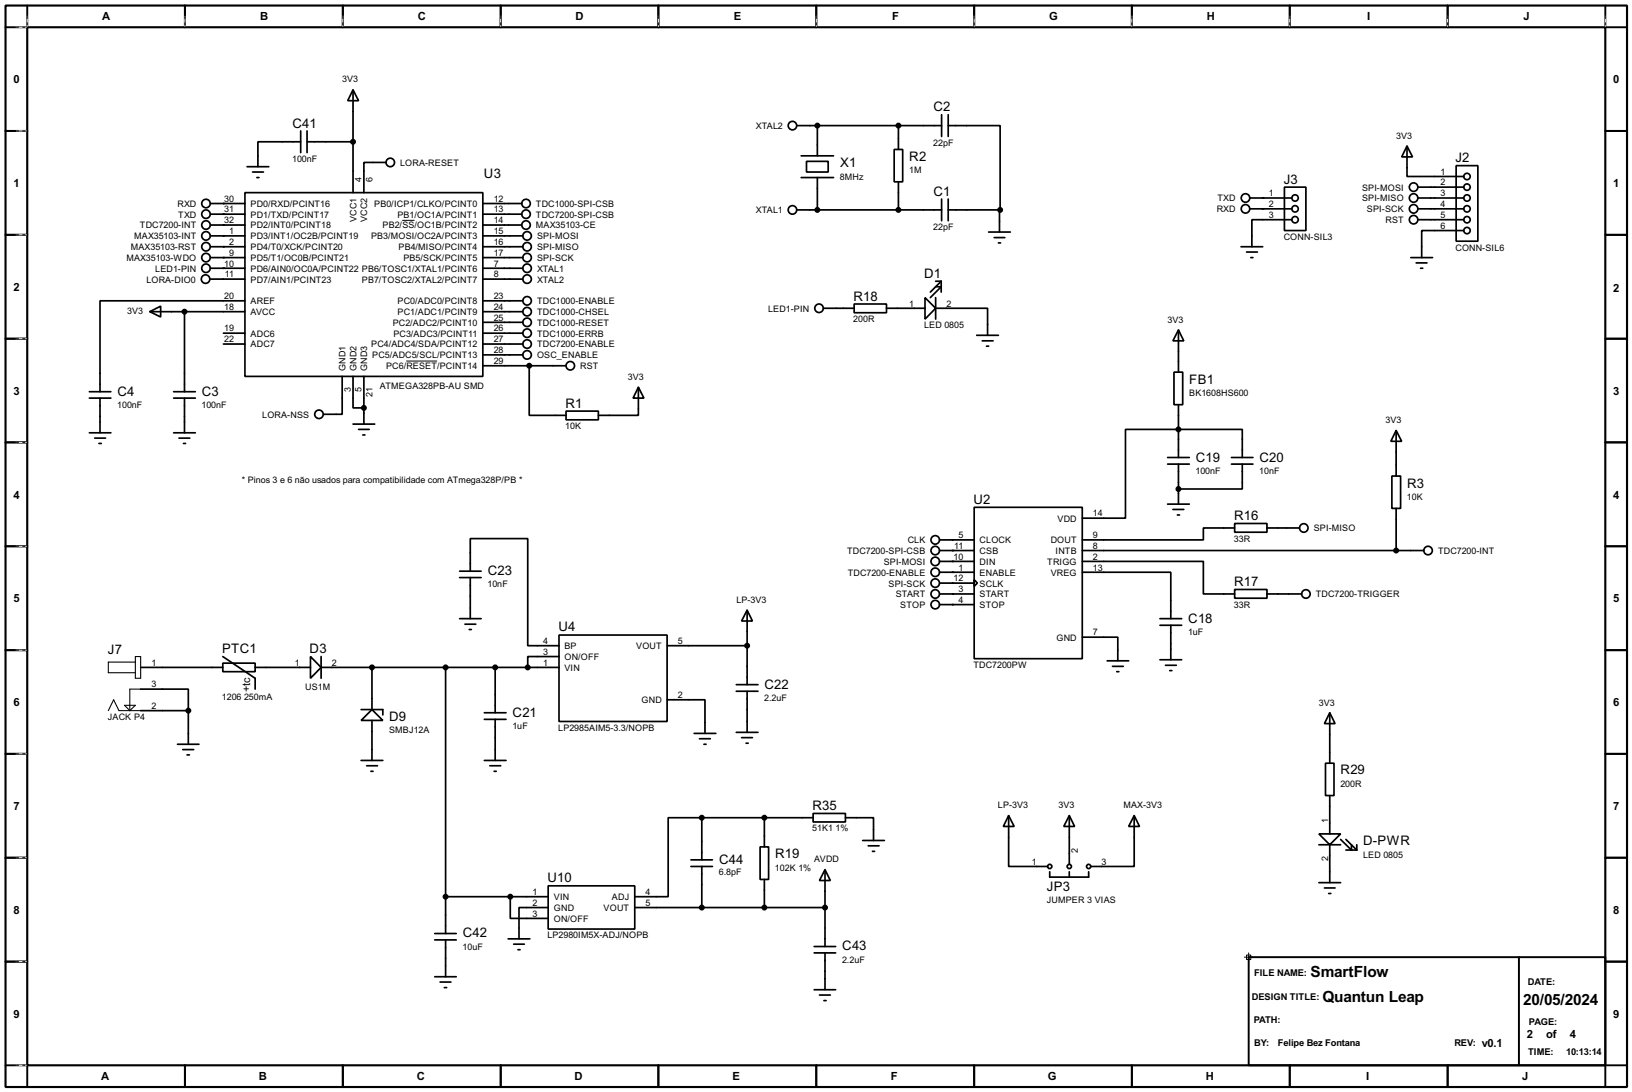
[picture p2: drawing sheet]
<svg xmlns="http://www.w3.org/2000/svg" width="383mm" height="256mm" viewBox="0 0 383 256" stroke-linecap="round" stroke-linejoin="round" font-family="sans-serif">
<path d="M1.3 1.3h381v254h-381zM6.4 6.4h370.8v243.8h-370.8z" fill="none" stroke="#000" stroke-width=".5"/>
<g fill="none" stroke="#000" stroke-width=".45">
<path d="M6.4 1.3v5.1h-5.1M43.5 1.3v5.1M80.6 1.3v5.1M117.7 1.3v5.1M154.7 1.3v5.1M191.8 1.3v5.1M228.9 1.3v5.1M266 1.3v5.1M303.1 1.3v5.1M340.2 1.3v5.1M377.2 1.3v5.1h5.1M1.3 30.8h5.1"/>
<path d="M377.2 30.8h5.1M1.3 55.2h5.1M377.2 55.2h5.1M1.3 79.6h5.1M377.2 79.6h5.1M1.3 103.9h5.1M377.2 103.9h5.1M1.3 128.3h5.1M377.2 128.3h5.1M1.3 152.7h5.1M377.2 152.7h5.1M1.3 177.1h5.1"/>
<path d="M377.2 177.1h5.1M1.3 201.5h5.1M377.2 201.5h5.1M1.3 225.9h5.1M293.4 224.8h83.8v25.4h-83.8zM356.9 224.8v25.4M377.2 225.9h5.1M1.3 250.2h5.1v5.1M43.5 250.2v5.1M80.6 250.2v5.1M117.7 250.2v5.1M154.7 250.2v5.1"/>
<path d="M191.8 250.2v5.1M228.9 250.2v5.1M266 250.2v5.1M303.1 250.2v5.1M340.2 250.2v5.1M382.3 250.2h-5.1v5.1"/>
</g>
<g fill="none" stroke="#fff" stroke-width=".23">
<path d="M3.9 6.4h2.3M6.4 3.9v2.3M43.5 3.9v2.3M80.6 3.9v2.3M117.7 3.9v2.3M154.7 3.9v2.3M191.8 3.9v2.3M228.9 3.9v2.3M266 3.9v2.3M303.1 3.9v2.3M340.2 3.9v2.3M377.2 3.9v2.3"/>
<path d="M3.9 30.8h2.3M3.9 55.2h2.3M3.9 79.6h2.3M3.9 103.9h2.3M3.9 128.3h2.3M3.9 152.7h2.3M3.9 177.1h2.3M3.9 201.5h2.3M3.9 225.9h2.3M3.9 250.2h2.3"/>
</g>
<g fill="none" stroke="#000" stroke-width=".23" stroke-dasharray=".5 1">
<path d="M3.9 6.4h2.3M6.4 3.9v2.3M43.5 3.9v2.3M80.6 3.9v2.3M117.7 3.9v2.3M154.7 3.9v2.3M191.8 3.9v2.3M228.9 3.9v2.3M266 3.9v2.3M303.1 3.9v2.3M340.2 3.9v2.3M377.2 3.9v2.3"/>
<path d="M3.9 30.8h2.3M3.9 55.2h2.3M3.9 79.6h2.3M3.9 103.9h2.3M3.9 128.3h2.3M3.9 152.7h2.3M3.9 177.1h2.3M3.9 201.5h2.3M3.9 225.9h2.3M3.9 250.2h2.3"/>
</g>
<path d="M94.5 51.8h2.9M95.5 84.8h7.2M292.4 224.8h2M292.9 224.3h1v1.1h-1zM293.4 223.8v2.1" fill="none" stroke="#000" stroke-width=".23"/>
<g fill="none" stroke="#000" stroke-width=".4">
<path d="M58.1 39.2h5.1M70.7 33.3h-10.1v5.9M70.7 30.8v5.1M72.2 33.3h10.8M72.2 30.8v5.1M83 21.1l1.3 2.6h-2.6zM83 21.1v24.2M90.7 38.2h-5.2v7.1M187.3 29.5h34M188.3 36.6h7.6M189.5 37.9h5.1v2.5h-5.1zM192.1 29.5v7.1"/>
<path d="M210.1 35.1h2v7.6h-2zM211.1 29.5v5.6M221.3 27v5.1M222.8 29.5h12.2v19.8M222.8 27v5.1M330.6 34.3l1.3 2.6h-2.5zM330.6 34.3v7.2h13.4M342.2 38.9h5.1v17.8h-5.1zM49.5 47.8h8.1M49.5 50.3h8.1M49.5 55.4h8.1M49.5 52.9h8.1"/>
<path d="M49.5 58h8.1M57.6 45.3h55.9v43.1h-55.9zM59.4 40.4h2.5M60.4 41.7h.5M113.5 47.8h9.1M113.5 50.3h9.1M113.5 55.4h9.4M113.5 52.9h9.1M113.5 58h9.4M187.3 49.3h34M188.3 41.7h7.6M192.1 41.7v7.6"/>
<path d="M211.1 42.7v6.6M221.3 46.8v5.1M222.8 49.3h12.2M222.8 46.8v5.1M232.3 54.5h5.1M233.6 55.8h2.5M234.6 57.1h.5M235 49.3l-.1 .2v5M291.6 58h5.1M292.9 59.2h2.6M293.7 49.1h9.9M293.7 46.5h9.9"/>
<path d="M301.8 44h5.1v10.2h-5.1zM303.6 51.6h-9.4v6.4M333.2 49.1h10.8M333.2 46.5h10.8M333.2 44h10.8M333.2 51.6h10.8M344 54.2h-9.9v6.3M35.2 73.2l2.6-1.3v2.6zM35.2 73.2h22.4M43.4 73.2v18.8M49.3 65.6h8.3M49.5 60.5h8.1"/>
<path d="M49.5 63h8.1M52.5 78.3h5.1M57.6 70.7h-34.1v21.3M113.5 73.2h9.4M113.5 60.5h9.4M113.5 65.6h9.4M113.5 63h9.4M113.5 78.3h9.4M113.5 75.7h9.4M113.5 70.7h9.4M193.5 72.4h7.2M200.7 71.4h7.6v2.1h-7.6z"/>
<path d="M208.3 72.4h9.1M217.4 69.9l2.5 2.5-2.5 2.6zM219.9 72.4h12.2v6.4M219.9 69.9v5.1M219.9 67.4h1.3l-2.6 2.5M219.9 66.1h1.3M221.2 66.1l-2.6 2.5M221.2 66.1v2.5M229.5 78.8h5.1M276.9 77.5l1.3 2.6h-2.6zM276.9 77.5v9.9M293.9 60.5h.5"/>
<path d="M331.5 60.5h5.1M332.8 61.8h2.5M333.8 63h.5M21 92h5.1M21 93.5h5.1M23.5 93.5v8.2M40.8 92h5.1M40.8 93.5h5.1M43.4 93.5v8.2M52.5 80.8h5.1M80.4 88.4v8.9h-4.4M83 88.4v7.4h2.5"/>
<path d="M83 99.6h5.1M85.5 88.4v11.2M113.5 85.9h19.5M113.5 83.4h9.4M113.5 80.8h9.4M124.4 85.9v11.7h8.6M133 96.6h7.6v2h-7.6zM150 91l1.3 2.5h-2.5zM150 91v6.6h-9.4M230.8 80.1h2.6M231.8 81.3h.5M275.9 87.4h2v7.7h-2z"/>
<path d="M276.9 95.1v12.4M21 101.7h5.1M22.3 102.9h2.5M23.3 104.2h.5M40.8 101.7h5.1M42.1 102.9h2.5M43.1 104.2h.5M84.3 100.9h2.5M85.3 102.2h.5M228.9 119.2h25.4v35.5h-25.4zM274.4 107.5h5.1M274.4 109h5.1"/>
<path d="M274.4 118.4h5.1M275.6 119.7h2.6M276.9 109v9.4M289.4 107.5h5M289.4 109h5M291.9 109v5.9h-15M291.9 107.5v-6.6h-27.4v20.8h-10.2M327.1 111.8h2v7.6h-2zM328.1 101.1l1.3 2.6h-2.6zM328.1 101.1v10.7M328.1 119.4v9.9M108 135.7h5.1"/>
<path d="M108 134.2h5.1M110.5 134.2v-7.7h13.5v25.2h7.4M110.5 135.7v9.6M220.8 139.5h8.1M220.8 129.3h8.1M220.8 126.8h8.1M220.8 137h8.1M220.8 131.9h8.1M220.8 134.4h8.1M228.9 136.2l.8 .8-.8 .7zM254.3 131.9h28.5v7.6h7.3M254.3 134.4h20.8v10.9"/>
<path d="M254.3 129.3h80.3M276.7 121h.5M290.1 138.5h7.6v2h-7.6zM290.1 123h7.6v2h-7.6zM290.1 124h-7.3v2.8h-28.5M297.7 139.5h8.2M297.7 124h7.7M33.1 156.8h19.3M52.4 155.8h7.6v2h-7.6zM52.4 154.2l7.6 5.1v2.6M60 156.8h13M73 154.2l2.5 2.6-2.5 2.5z"/>
<path d="M75.5 156.8h55.9M75.5 154.2v5.1M87.4 156.8v9.9M104.7 156.8v62.5M108 145.3h5.1M109.3 146.6h2.5M110.3 147.9h.5M116.4 156.8v10.6M131.4 149.2h25.4v20.3h-25.4zM131.4 154.2h-7.4v2.6M156.8 151.7h18.8M175.6 143.3l1.2 2.6h-2.5z"/>
<path d="M175.6 143.3v17.5M220.8 142h8.1M254.3 149.7h8.4v5.5M260.2 155.2h5M261.4 156.5h2.6M262.4 157.8h.5M272.6 145.3h5.1M272.6 146.9h5.1M272.6 155h5.1M273.9 156.3h2.5M274.9 157.5h.5M275.1 146.9v8.1"/>
<path d="M33.1 161.9h11.2v5M33.1 166.9h11.2M41.7 174.8h5.1M43 176.1h2.5M44 177.3h.5M44.3 166.9v7.9M84.9 178.6h5.1M84.9 166.7h5.1v1.2M86.2 179.9h2.5M87.4 166.7l2.6 2.5h-5.1zM87.4 169.2v9.4M113.8 178.6h5.1"/>
<path d="M113.8 169h5.1M113.8 167.4h5.1M115.1 179.9h2.6M116.4 169v9.6M156.8 164.4h8.9v7.9M163.1 172.3h5.1M164.4 173.5h2.5M165.4 174.8h.5M173 172h5.1M173 162.4h5.1M173 160.8h5.1M174.3 173.3h2.5"/>
<path d="M175.3 174.6h.5M175.6 162.4v9.6M311.5 179.3h2v7.6h-2zM312.5 167.4l1.2 2.6h-2.5zM312.5 167.4v11.9M87.2 181.2h.5M116.1 181.2h.5M164.9 192.1h-7.9v18.5h-7.8M164.9 192.1v9.9M164.9 192.1h26.2M178.6 198.9h2v7.7h-2zM179.6 192.1v6.8"/>
<path d="M191.1 191.1h7.6v2h-7.6zM198.7 192.1h6.6v5.3M202.7 197.4h5.1M204 198.7h2.6M205 200h.5M237 191.6l1.3 2.5h-2.5zM237 191.6v11.9h9.2M251.3 191.6l1.2 2.5h-2.5zM251.3 191.6v11.4M266.5 191.6l1.3 2.5h-2.6zM266.5 191.6v11.9h-10.2M309.9 195.9h5.1l-2.5 2.5z"/>
<path d="M309.9 198.4h5.1M312.5 186.9v9M312.5 198.4v8.9M315 197.2l2.6 2.5v-1.3M316.3 197.2l2.5 2.5M316.3 199.7h2.5M318.8 198.4v1.3M102.2 219.3h5M104.7 210.6h24.1M119.9 210.6v5.1h8.9M128.8 208.1h20.4v10.1h-20.4zM128.8 213.2h-6.8v7.3"/>
<path d="M149.2 213.2h44.7M162.4 203.5h5M162.4 202h5M164.9 203.5v9.7M179.6 206.6v6.6M193.9 204.3l1.2 2.5h-2.5zM193.9 204.3v18M246.7 204.8v1.2h9.1v-1.2M251.3 204.8v1.2M309.9 207.3h5.1M311.2 208.6h2.5M312.2 209.9h.5"/>
<path d="M102.2 229.4h5M102.2 220.8h5M103.4 230.7h2.6M104.4 232h.6M104.7 220.8v8.6M119.4 220.5h5.1M120.7 221.8h2.5M121.7 223.1h.5M191.3 232.5h5.1M191.3 223.8h5.1M191.3 222.3h5.1M192.6 233.7h2.5"/>
<path d="M193.6 235h.5M193.9 223.8v8.7"/>
<circle cx="91.7" cy="38.2" r="1"/>
<circle cx="186.2" cy="29.5" r="1"/>
<circle cx="48.4" cy="50.3" r="1"/>
<circle cx="48.4" cy="47.8" r="1"/>
<circle cx="48.4" cy="52.9" r="1"/>
<circle cx="48.4" cy="55.4" r="1"/>
<circle cx="48.4" cy="58" r="1"/>
<circle cx="123.6" cy="50.3" r="1"/>
<circle cx="123.6" cy="47.8" r="1"/>
<circle cx="123.6" cy="52.9" r="1"/>
<circle cx="123.8" cy="58" r="1"/>
<circle cx="123.8" cy="55.4" r="1"/>
<circle cx="186.2" cy="49.3" r="1"/>
<circle cx="292.6" cy="46.5" r="1"/>
<circle cx="292.6" cy="49.1" r="1"/>
<circle cx="304.3" cy="51.6" r=".75"/>
<circle cx="304.3" cy="46.5" r=".75"/>
<circle cx="304.3" cy="49.1" r=".75"/>
<circle cx="332.1" cy="44" r="1"/>
<circle cx="332.1" cy="49.1" r="1"/>
<circle cx="332.1" cy="46.5" r="1"/>
<circle cx="332.1" cy="51.6" r="1"/>
<circle cx="344.7" cy="51.6" r=".75"/>
<circle cx="344.7" cy="54.2" r=".75"/>
<circle cx="344.7" cy="49.1" r=".75"/>
<circle cx="344.7" cy="41.5" r=".75"/>
<circle cx="344.7" cy="44" r=".75"/>
<circle cx="344.7" cy="46.5" r=".75"/>
<circle cx="48.3" cy="65.6" r="1"/>
<circle cx="48.4" cy="63" r="1"/>
<circle cx="48.4" cy="60.5" r="1"/>
<circle cx="123.8" cy="75.7" r="1"/>
<circle cx="123.8" cy="60.5" r="1"/>
<circle cx="123.8" cy="78.3" r="1"/>
<circle cx="123.8" cy="63" r="1"/>
<circle cx="123.8" cy="73.2" r="1"/>
<circle cx="123.8" cy="70.7" r="1"/>
<circle cx="123.8" cy="65.6" r="1"/>
<circle cx="192.4" cy="72.4" r="1"/>
<circle cx="74.9" cy="97.3" r="1"/>
<circle cx="123.8" cy="80.8" r="1"/>
<circle cx="123.8" cy="83.4" r="1"/>
<circle cx="134" cy="85.9" r="1"/>
<circle cx="219.7" cy="137" r="1"/>
<circle cx="219.7" cy="126.8" r="1"/>
<circle cx="219.7" cy="131.9" r="1"/>
<circle cx="219.7" cy="139.5" r="1"/>
<circle cx="219.7" cy="129.3" r="1"/>
<circle cx="219.7" cy="134.4" r="1"/>
<circle cx="306.3" cy="124" r="1"/>
<circle cx="306.8" cy="139.5" r="1"/>
<circle cx="335.5" cy="129.3" r="1"/>
<circle cx="219.7" cy="142" r="1"/>
<circle cx="246.6" cy="203.5" r=".5"/>
<circle cx="251.2" cy="203.5" r=".5"/>
<circle cx="255.8" cy="203.5" r=".5"/>
</g>
<g fill="#000">
<circle cx="52.5" cy="52.9" r=".2"/>
<circle cx="52.5" cy="47.8" r=".2"/>
<circle cx="52.5" cy="55.4" r=".2"/>
<circle cx="52.5" cy="50.3" r=".2"/>
<circle cx="52.5" cy="58" r=".2"/>
<circle cx="296.7" cy="49.1" r=".2"/>
<circle cx="296.7" cy="46.5" r=".2"/>
<circle cx="52.5" cy="60.5" r=".2"/>
<circle cx="52.5" cy="63" r=".2"/>
<circle cx="223.8" cy="126.8" r=".2"/>
<circle cx="223.8" cy="129.3" r=".2"/>
<circle cx="223.8" cy="131.9" r=".2"/>
<circle cx="223.8" cy="134.4" r=".2"/>
<circle cx="223.8" cy="139.5" r=".2"/>
<circle cx="223.8" cy="137" r=".2"/>
<circle cx="223.8" cy="142" r=".2"/>
</g>
<g fill="#000" stroke="#000" stroke-width=".4">
<circle cx="82.9" cy="33.3" r=".5"/>
<circle cx="192" cy="29.5" r=".5"/>
<circle cx="211.1" cy="29.5" r=".5"/>
<circle cx="192" cy="49.3" r=".5"/>
<circle cx="211.1" cy="49.3" r=".5"/>
<circle cx="235" cy="49.3" r=".5"/>
<circle cx="43.3" cy="73.2" r=".5"/>
<circle cx="85.5" cy="95.8" r=".5"/>
<circle cx="124.3" cy="85.9" r=".5"/>
<circle cx="276.9" cy="114.9" r=".5"/>
<circle cx="276.9" cy="100.9" r=".5"/>
<circle cx="328" cy="129.3" r=".5"/>
<circle cx="87.4" cy="156.8" r=".5"/>
<circle cx="104.7" cy="156.8" r=".5"/>
<circle cx="116.3" cy="156.8" r=".5"/>
<circle cx="124" cy="156.8" r=".5"/>
<circle cx="175.5" cy="151.7" r=".5"/>
<circle cx="44.2" cy="166.9" r=".5"/>
<circle cx="164.9" cy="192.1" r=".5"/>
<circle cx="179.6" cy="192.1" r=".5"/>
<circle cx="104.7" cy="210.6" r=".5"/>
<circle cx="119.9" cy="210.6" r=".5"/>
<circle cx="164.9" cy="213.2" r=".5"/>
<circle cx="179.6" cy="213.2" r=".5"/>
<circle cx="193.8" cy="213.2" r=".5"/>
</g>
<path d="M31.8 154.2h1.3v5.1h-1.3zM31.8 155.5h-6.3v2.5h6.3M25.5 166.9l1.2-2.5 1.3 2.5h5.1M29.3 165.7h2.5l-1.3 1.2zM33.1 161.9h-2.6v5" fill="none" stroke="#000" stroke-width=".25"/>
<g font-size="4.1">
<text x="308" y="229.5">SmartFlow</text>
<text x="310.7" y="235.4">Quantun Leap</text>
<text x="357.9" y="236.1">20/05/2024</text>
</g>
<g font-size="3.5">
<text x="68.7" y="30">C41</text>
<text x="219.4" y="26.1">C2</text>
<text x="113.7" y="41.9">U3</text>
<text x="197.4" y="39.3">X1</text>
<text x="213.7" y="37.8">R2</text>
<text x="342" y="38.1">J2</text>
<text x="219.4" y="45.9">C1</text>
<text x="301.7" y="43.1">J3</text>
<text x="217.2" y="65.3">D1</text>
<text x="200.6" y="70.6">R18</text>
<text x="27.6" y="92.9">C4</text>
<text x="47.4" y="92.9">C3</text>
<text x="132.9" y="95.8">R1</text>
<text x="279.5" y="90.1">FB1</text>
<text x="281" y="108.4">C19</text>
<text x="296" y="108.4">C20</text>
<text x="228.8" y="118.4">U2</text>
<text x="330.6" y="114.5">R3</text>
<text x="290" y="122.2">R16</text>
<text x="114.6" y="135.1">C23</text>
<text x="290" y="137.7">R17</text>
<text x="131.2" y="148.3">U4</text>
<text x="279.2" y="146.3">C18</text>
<text x="25.4" y="153.5">J7</text>
<text x="52.2" y="153.4">PTC1</text>
<text x="72.8" y="153.4">D3</text>
<text x="179.6" y="161.8">C22</text>
<text x="91.5" y="169.4">D9</text>
<text x="120.5" y="168.4">C21</text>
<text x="315" y="181.9">R29</text>
<text x="190.9" y="190.3">R35</text>
<text x="169" y="202.9">C44</text>
<text x="182.2" y="201.6">R19</text>
<text x="320.3" y="198.6">D-PWR</text>
<text x="128.7" y="207.3">U10</text>
<text x="246" y="209.2">JP3</text>
<text x="108.8" y="220.2">C42</text>
<text x="197.9" y="223.2">C43</text>
</g>
<g font-size="3">
<text x="24" y="4.6">A</text>
<text x="61.1" y="4.6">B</text>
<text x="98.2" y="4.6">C</text>
<text x="135.2" y="4.6">D</text>
<text x="172.4" y="4.6">E</text>
<text x="209.6" y="4.6">F</text>
<text x="246.5" y="4.6">G</text>
<text x="283.6" y="4.6">H</text>
<text x="321.2" y="4.6">I</text>
<text x="358" y="4.6">J</text>
<text x="3.2" y="19.5">0</text>
<text x="379.1" y="19.5">0</text>
<text x="3.2" y="44">1</text>
<text x="379.1" y="44">1</text>
<text x="3.2" y="68.4">2</text>
<text x="379.1" y="68.6">2</text>
<text x="3.2" y="92.7">3</text>
<text x="379.1" y="92.7">3</text>
<text x="3.2" y="117.1">4</text>
<text x="379.1" y="117.1">4</text>
<text x="3.2" y="141.5">5</text>
<text x="379.1" y="141.5">5</text>
<text x="3.2" y="165.9">6</text>
<text x="379.1" y="165.9">6</text>
<text x="3.2" y="190.3">7</text>
<text x="379.1" y="190.3">7</text>
<text x="3.2" y="214.7">8</text>
<text x="379.1" y="214.7">8</text>
<text x="3.2" y="239.1">9</text>
<text x="379.1" y="239.1">9</text>
<text x="348.2" y="246">v0.1</text>
<text x="358.8" y="243.9">2</text>
<text x="363.3" y="243.9">of</text>
<text x="368.9" y="243.9">4</text>
<text x="23.8" y="253.8">A</text>
<text x="60.8" y="253.8">B</text>
<text x="97.9" y="253.8">C</text>
<text x="135" y="253.8">D</text>
<text x="172.1" y="253.8">E</text>
<text x="209.3" y="253.8">F</text>
<text x="246.2" y="253.8">G</text>
<text x="283.3" y="253.8">H</text>
<text x="321" y="253.8">I</text>
<text x="357.7" y="253.8">J</text>
</g>
<text font-size="2.9" x="58.8" y="162.5" transform="rotate(-90 58.8 162.5)">+tc</text>
<g font-size="2.5">
<text x="294.7" y="229.3">FILE NAME:</text>
<text x="359" y="231.3">DATE:</text>
<text x="294.1" y="234.9">DESIGN TITLE:</text>
<text x="294.6" y="240.2">PATH:</text>
<text x="294.7" y="245.8">BY:</text>
<text x="300.3" y="245.8">Felipe Bez Fontana</text>
<text x="341.7" y="245.8">REV:</text>
<text x="359.2" y="240.7">PAGE:</text>
<text x="359" y="247.8">TIME:</text>
<text x="368" y="247.8">10:13:14</text>
</g>
<g font-size="2.4">
<text x="80.4" y="19.4">3V3</text>
<text x="177.6" y="30.3">XTAL2</text>
<text x="219.3" y="34.2">22pF</text>
<text x="328.1" y="32.6">3V3</text>
<text x="68.7" y="38.1">100nF</text>
<text x="94" y="38.9">LORA-RESET</text>
<text x="213.6" y="40.7">1M</text>
<text x="338.5" y="41">1</text>
<text x="52.7" y="47.4">30</text>
<text x="85" y="42.7" transform="rotate(-90 85 42.7)">4</text>
<text x="87.5" y="42.7" transform="rotate(-90 87.5 42.7)">6</text>
<text x="116" y="47.4">12</text>
<text x="197.4" y="42.2">8MHz</text>
<text x="286.1" y="47.3">TXD</text>
<text x="298.1" y="46.1">1</text>
<text x="320" y="47.3">SPI-MISO</text>
<text x="320" y="44.8">SPI-MOSI</text>
<text x="338.5" y="43.6">2</text>
<text x="338.5" y="46.1">3</text>
<text x="32.9" y="53.6">TDC7200-INT</text>
<text x="41.7" y="48.6">RXD</text>
<text x="41.9" y="51.1">TXD</text>
<text x="52.7" y="52.5">32</text>
<text x="52.7" y="49.9">31</text>
<text x="58.9" y="53.6">PD2/INT0/PCINT18</text>
<text x="58.9" y="51.1">PD1/TXD/PCINT17</text>
<text x="58.9" y="48.6">PD0/RXD/PCINT16</text>
<text x="83.8" y="52.2" transform="rotate(-90 83.8 52.2)">VCC1</text>
<text x="86.3" y="52.2" transform="rotate(-90 86.3 52.2)">VCC2</text>
<text x="87.9" y="48.6">PB0/ICP1/CLKO/PCINT0</text>
<text x="89.9" y="53.6">PB2/SS/OC1B/PCINT2</text>
<text x="93.4" y="51.1">PB1/OC1A/PCINT1</text>
<text x="116" y="49.9">13</text>
<text x="116" y="52.5">14</text>
<text x="125.9" y="48.6">TDC1000-SPI-CSB</text>
<text x="125.9" y="51.1">TDC7200-SPI-CSB</text>
<text x="125.9" y="53.6">MAX35103-CE</text>
<text x="177.6" y="50.1">XTAL1</text>
<text x="285.9" y="49.9">RXD</text>
<text x="298.1" y="48.7">2</text>
<text x="298.1" y="51.2">3</text>
<text x="321.2" y="49.9">SPI-SCK</text>
<text x="325.5" y="52.4">RST</text>
<text x="338.5" y="48.7">4</text>
<text x="338.5" y="51.2">5</text>
<text x="338.5" y="53.7">6</text>
<text x="30.7" y="58.8">MAX35103-RST</text>
<text x="31.5" y="56.2">MAX35103-INT</text>
<text x="53.9" y="57.5">2</text>
<text x="53.9" y="55">1</text>
<text x="58.9" y="58.8">PD4/T0/XCK/PCINT20</text>
<text x="58.9" y="56.2">PD3/INT1/OC2B/PCINT19</text>
<text x="87.2" y="56.2">PB3/MOSI/OC2A/PCINT3</text>
<text x="93.6" y="58.8">PB4/MISO/PCINT4</text>
<text x="116" y="55">15</text>
<text x="116" y="57.5">16</text>
<text x="126.2" y="58.8">SPI-MISO</text>
<text x="126.2" y="56.2">SPI-MOSI</text>
<text x="219.3" y="54">22pF</text>
<text x="301.6" y="56.4">CONN-SIL3</text>
<text x="342" y="58.9">CONN-SIL6</text>
<text x="29.7" y="61.3">MAX35103-WDO</text>
<text x="36.5" y="63.8">LED1-PIN</text>
<text x="52.7" y="62.6">10</text>
<text x="52.9" y="65.2">11</text>
<text x="53.9" y="60.1">9</text>
<text x="58.9" y="63.8">PD6/AIN0/OC0A/PCINT22 PB6/TOSC1/XTAL1/PCINT6</text>
<text x="58.9" y="61.3">PD5/T1/OC0B/PCINT21</text>
<text x="94.8" y="61.3">PB5/SCK/PCINT5</text>
<text x="116" y="60.1">17</text>
<text x="116" y="65.2">8</text>
<text x="116" y="62.6">7</text>
<text x="126.2" y="63.8">XTAL1</text>
<text x="126.2" y="61.3">SPI-SCK</text>
<text x="34.4" y="66.3">LORA-DIO0</text>
<text x="52.7" y="70.2">20</text>
<text x="58.9" y="71.5">AREF</text>
<text x="58.9" y="66.3">PD7/AIN1/PCINT23</text>
<text x="85" y="66.3">PB7/TOSC2/XTAL2/PCINT7</text>
<text x="93.4" y="71.5">PC0/ADC0/PCINT8</text>
<text x="116" y="70.2">23</text>
<text x="126.2" y="66.3">XTAL2</text>
<text x="126.2" y="71.5">TDC1000-ENABLE</text>
<text x="213.7" y="72">1</text>
<text x="222.4" y="72">2</text>
<text x="29.9" y="73.7">3V3</text>
<text x="52.7" y="72.8">18</text>
<text x="52.7" y="77.9">19</text>
<text x="58.9" y="74">AVCC</text>
<text x="92.3" y="76.5">PC2/ADC2/PCINT10</text>
<text x="93.4" y="74">PC1/ADC1/PCINT9</text>
<text x="116" y="77.9">26</text>
<text x="116" y="75.3">25</text>
<text x="116" y="72.8">24</text>
<text x="126.2" y="76.5">TDC1000-RESET</text>
<text x="126.2" y="74">TDC1000-CHSEL</text>
<text x="180.5" y="73.2">LED1-PIN</text>
<text x="200.5" y="75.6">200R</text>
<text x="217.1" y="77.2">LED 0805</text>
<text x="274.4" y="75.8">3V3</text>
<text x="52.7" y="80.4">22</text>
<text x="58.9" y="79">ADC6</text>
<text x="58.9" y="81.6">ADC7</text>
<text x="87.2" y="81.6">PC4/ADC4/SDA/PCINT12</text>
<text x="92.4" y="79">PC3/ADC3/PCINT11</text>
<text x="116" y="82.9">28</text>
<text x="116" y="80.4">27</text>
<text x="126.2" y="81.6">TDC7200-ENABLE</text>
<text x="126.2" y="79">TDC1000-ERRB</text>
<text x="81.2" y="87.1" transform="rotate(-90 81.2 87.1)">GND1</text>
<text x="83.8" y="87.1" transform="rotate(-90 83.8 87.1)">GND2</text>
<text x="86.3" y="87.1" transform="rotate(-90 86.3 87.1)">GND3</text>
<text x="87.5" y="84.2">PC5/ADC5/SCL/PCINT13</text>
<text x="90.7" y="86.7">PC6/RESET/PCINT14</text>
<text x="116" y="85.5">29</text>
<text x="126.2" y="84.2">OSC_ENABLE</text>
<text x="136.3" y="86.7">RST</text>
<text x="147.5" y="89.2">3V3</text>
<text x="27.6" y="95.8">100nF</text>
<text x="47.4" y="95.8">100nF</text>
<text x="82.4" y="92.1" transform="rotate(-90 82.4 92.1)">3</text>
<text x="85" y="92.1" transform="rotate(-90 85 92.1)">5</text>
<text x="87.5" y="93.3" transform="rotate(-90 87.5 93.3)">21</text>
<text x="89.3" y="91.4">ATMEGA328PB-AU SMD</text>
<text x="279.4" y="93">BK1608HS600</text>
<text x="61.6" y="98.1">LORA-NSS</text>
<text x="132.8" y="100.8">10K</text>
<text x="325.6" y="99.4">3V3</text>
<text x="56.8" y="113.6">* Pinos 3 e 6 não usados para compatibilidade com ATmega328P/PB *</text>
<text x="280.9" y="111.3">100nF</text>
<text x="295.9" y="111.3">10nF</text>
<text x="330.6" y="117.4">10K</text>
<text x="248.5" y="122.5">VDD</text>
<text x="256.8" y="121.3">14</text>
<text x="308.7" y="124.8">SPI-MISO</text>
<text x="199" y="130.1">TDC7200-SPI-CSB</text>
<text x="213.3" y="127.6">CLK</text>
<text x="224.1" y="131.5">10</text>
<text x="224.2" y="128.9">11</text>
<text x="225.2" y="126.4">5</text>
<text x="230.2" y="127.6">CLOCK</text>
<text x="230.2" y="130.1">CSB</text>
<text x="246.9" y="127.6">DOUT</text>
<text x="248" y="130.1">INTB</text>
<text x="256.8" y="126.4">9</text>
<text x="256.8" y="128.9">8</text>
<text x="256.8" y="131.5">2</text>
<text x="289.9" y="127.2">33R</text>
<text x="337.9" y="130.1">TDC7200-INT</text>
<text x="114.6" y="138">10nF</text>
<text x="199.2" y="135.2">TDC7200-ENABLE</text>
<text x="207.6" y="132.7">SPI-MOSI</text>
<text x="208.8" y="137.8">SPI-SCK</text>
<text x="224.1" y="136.6">12</text>
<text x="225.2" y="134">1</text>
<text x="230.2" y="132.7">DIN</text>
<text x="230.2" y="135.2">ENABLE</text>
<text x="230.2" y="137.8">SCLK</text>
<text x="246.1" y="132.7">TRIGG</text>
<text x="246.9" y="135.2">VREG</text>
<text x="256.8" y="134">13</text>
<text x="173" y="141.6">LP-3V3</text>
<text x="210.5" y="140.3">START</text>
<text x="211.5" y="142.8">STOP</text>
<text x="225.2" y="139.1">3</text>
<text x="225.2" y="141.6">4</text>
<text x="230.2" y="140.3">START</text>
<text x="230.2" y="142.8">STOP</text>
<text x="289.9" y="142.7">33R</text>
<text x="309.2" y="140.3">TDC7200-TRIGGER</text>
<text x="256.8" y="149.3">7</text>
<text x="279.2" y="149.2">1uF</text>
<text x="127.7" y="151.3">4</text>
<text x="127.7" y="153.8">3</text>
<text x="132.6" y="152.5">BP</text>
<text x="132.6" y="155">ON/OFF</text>
<text x="149.5" y="152.5">VOUT</text>
<text x="159.3" y="151.3">5</text>
<text x="248.2" y="150.5">GND</text>
<text x="35.6" y="156.4">1</text>
<text x="35.6" y="161.5">3</text>
<text x="69.3" y="156.4">1</text>
<text x="78" y="156.4">2</text>
<text x="127.7" y="156.4">1</text>
<text x="132.6" y="157.6">VIN</text>
<text x="228.7" y="156.9">TDC7200PW</text>
<text x="35.6" y="166.5">2</text>
<text x="52.2" y="164.5">1206</text>
<text x="57.4" y="164.5">250mA</text>
<text x="71.7" y="162">US1M</text>
<text x="150.7" y="165.2">GND</text>
<text x="159.3" y="164">2</text>
<text x="179.6" y="164.7">2.2uF</text>
<text x="309.9" y="165.7">3V3</text>
<text x="25.3" y="169.1">JACK P4</text>
<text x="91.4" y="172.3">SMBJ12A</text>
<text x="120.4" y="171.3">1uF</text>
<text x="131.2" y="171.7">LP2985AIM5-3.3/NOPB</text>
<text x="315" y="184.9">200R</text>
<text x="234.5" y="189.8">LP-3V3</text>
<text x="248.7" y="189.8">3V3</text>
<text x="264" y="189.8">MAX-3V3</text>
<text x="190.9" y="195.3">51K1</text>
<text x="196.4" y="195.3">1%</text>
<text x="312.1" y="193.3" transform="rotate(-90 312.1 193.3)">1</text>
<text x="191.3" y="202.5">AVDD</text>
<text x="242.5" y="203.1">1</text>
<text x="253.3" y="200.5" transform="rotate(-90 253.3 200.5)">2</text>
<text x="258.9" y="203.1">3</text>
<text x="312.1" y="202.1" transform="rotate(-90 312.1 202.1)">2</text>
<text x="320.3" y="201.4">LED 0805</text>
<text x="168.9" y="205.6">6.8pF</text>
<text x="182.1" y="204.5">102K 1%</text>
<text x="125.1" y="210.2">1</text>
<text x="125.1" y="212.8">2</text>
<text x="125.1" y="215.3">3</text>
<text x="130.1" y="211.4">VIN</text>
<text x="130.1" y="214">GND</text>
<text x="141.8" y="214">VOUT</text>
<text x="143.8" y="211.4">ADJ</text>
<text x="151.7" y="210.2">4</text>
<text x="151.7" y="212.8">5</text>
<text x="246" y="212.1">JUMPER 3 VIAS</text>
<text x="128.6" y="220.4">LP2980IM5X-ADJ/NOPB</text>
<text x="130.1" y="216.5">ON/OFF</text>
<text x="108.7" y="223.1">10uF</text>
<text x="197.9" y="226.1">2.2uF</text>
</g>
</svg>
